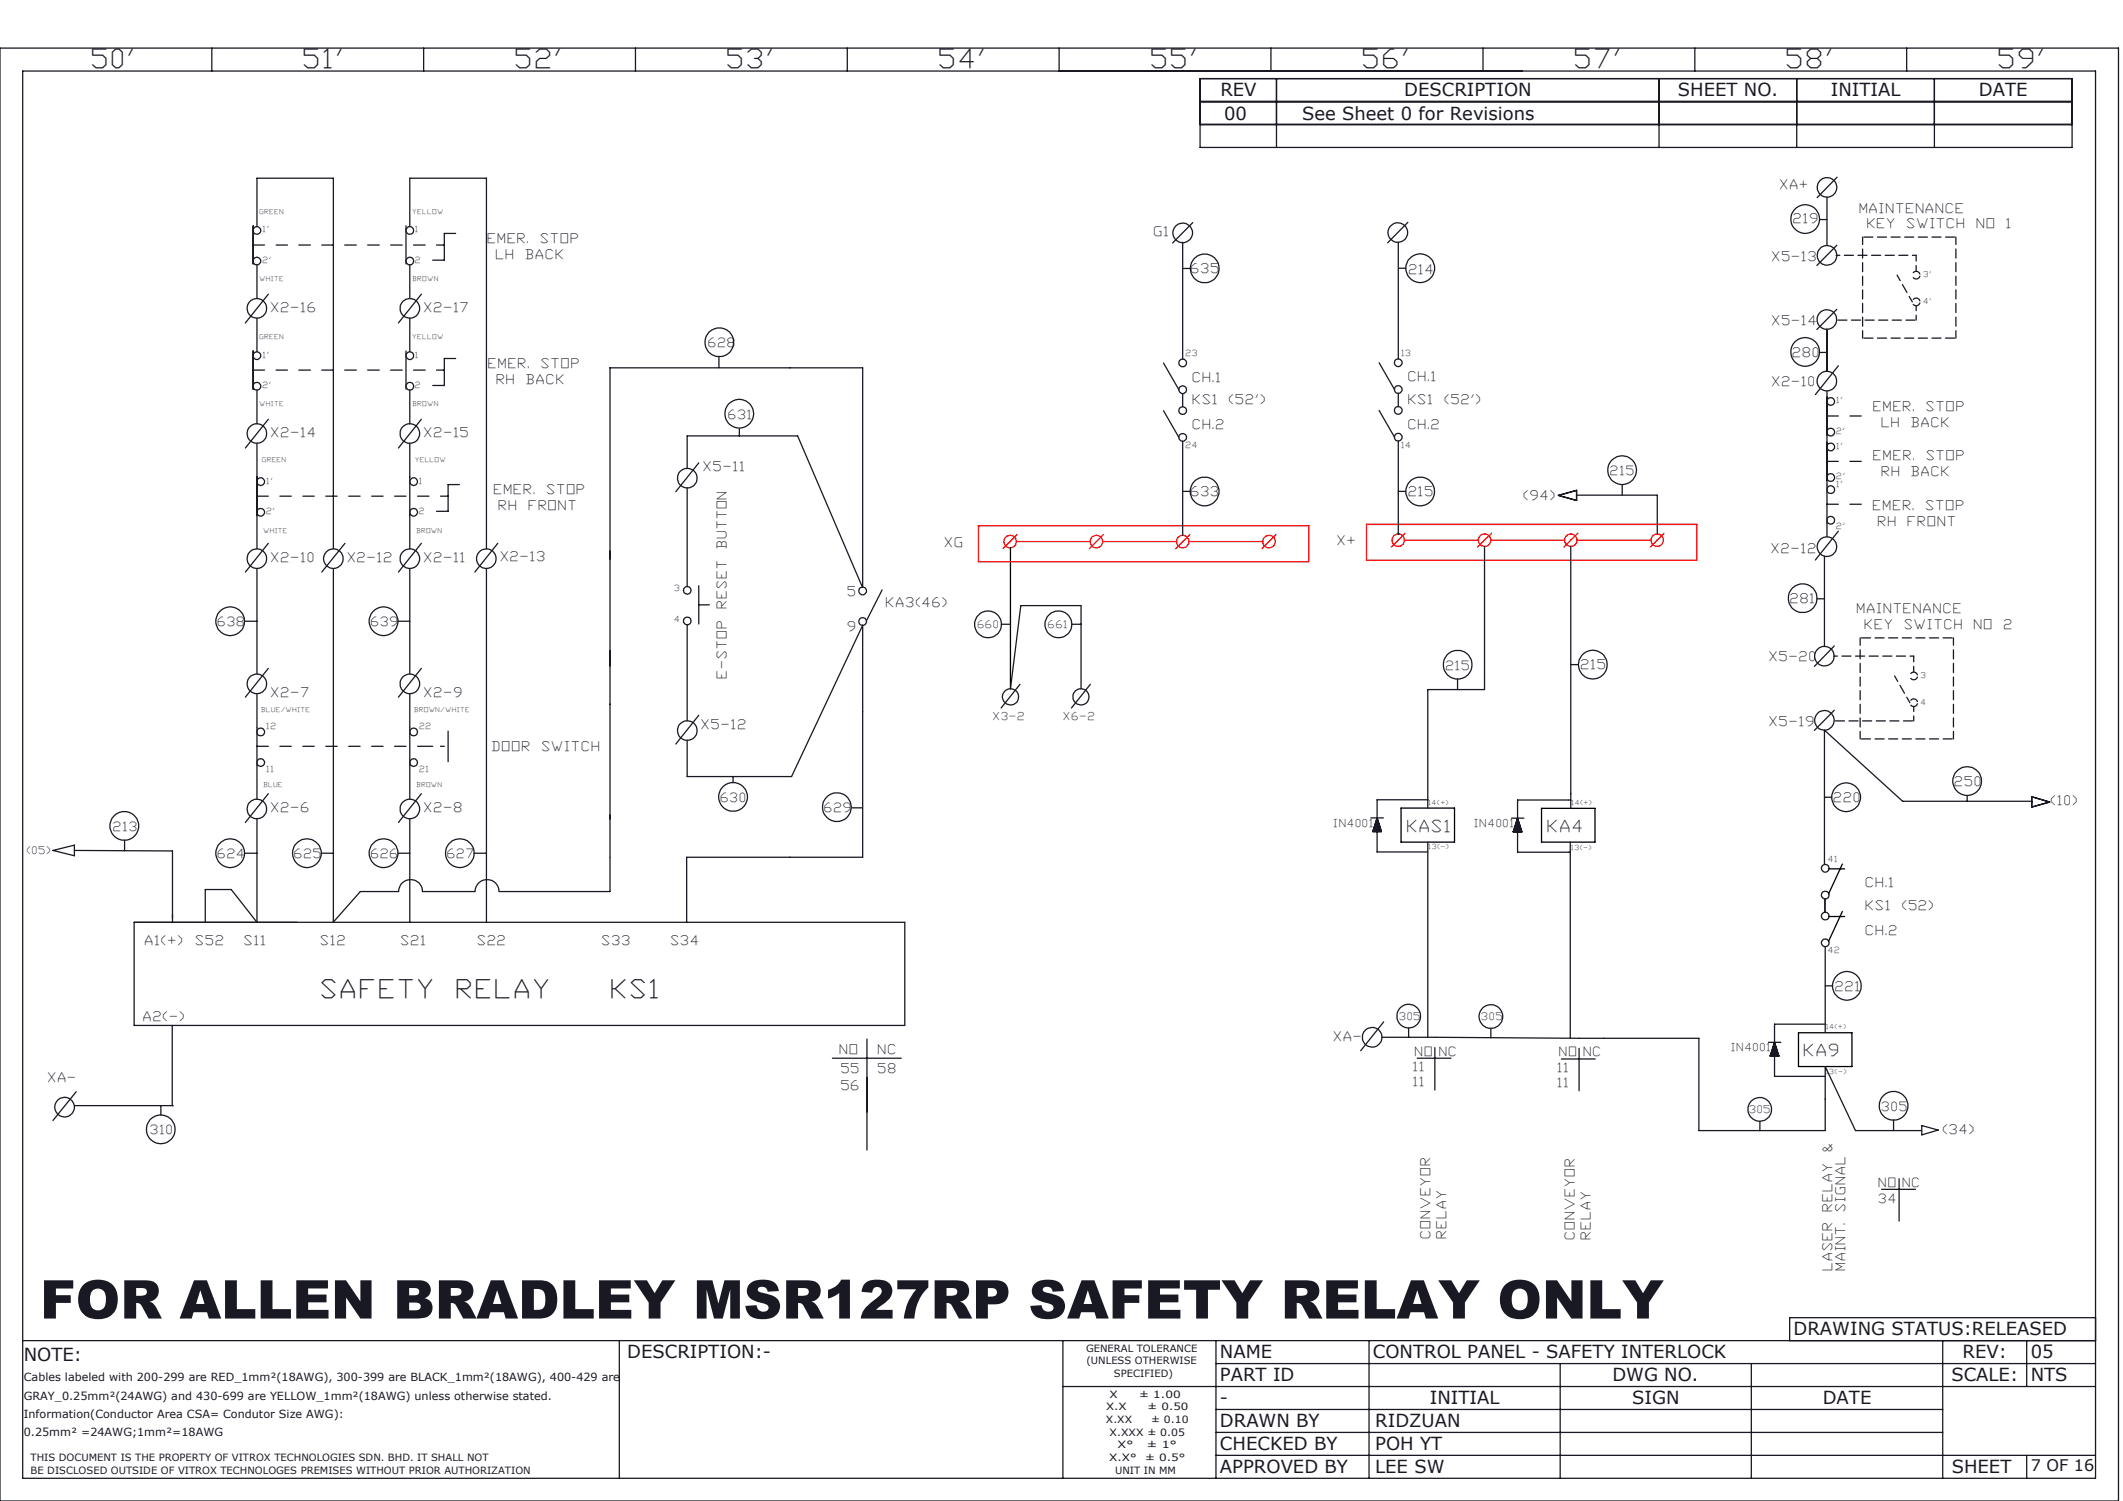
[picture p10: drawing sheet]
<svg xmlns="http://www.w3.org/2000/svg" width="297mm" height="210mm" viewBox="0 0 297 210" stroke-linecap="round" stroke-linejoin="round" font-family="sans-serif">
<g fill="none" stroke="#f00" stroke-width=".18">
<path d="M136.9 73.5h46.2v5.1h-46.2zM142.2 75.8h10.3M142.3 74.8l-2 2M154.3 75.8h10.3M154.3 74.8l-1.9 2M166.3 75.8h10.4M166.4 74.8l-1.9 2M178.5 74.8l-1.9 2M191.2 73.4h46.2v5h-46.2zM196.5 75.6h10.3M196.6 74.6l-2 1.9M208.6 75.6h10.3"/>
<path d="M208.7 74.6l-2 1.9M220.6 75.6h10.4M220.7 74.6l-1.9 1.9M232.8 74.6l-1.9 1.9"/>
<circle cx="141.3" cy="75.8" r=".86"/>
<circle cx="153.4" cy="75.8" r=".88"/>
<circle cx="165.5" cy="75.8" r=".87"/>
<circle cx="177.5" cy="75.8" r=".87"/>
<circle cx="195.6" cy="75.6" r=".86"/>
<circle cx="207.7" cy="75.6" r=".87"/>
<circle cx="219.8" cy="75.6" r=".87"/>
<circle cx="231.8" cy="75.6" r=".87"/>
</g>
<g fill="none" stroke="#191924" stroke-width=".18">
<path d="M0 6.7h296.4v203.3h-296.4zM3.2 9.9h290v196.9h-290zM29.6 6.7v3.2M59.3 6.7v3.2M88.9 6.7v3.2M118.5 6.7v3.2M148.2 6.7v3.2M167.9 11h122v9.6h-122zM167.9 14.2h122M167.9 17.4h122M177.8 6.7v3.2M178.6 11v9.6"/>
<path d="M207.5 6.7v3.2M232.1 11v9.6M237.1 6.7v3.2M251.4 11v9.6M266.7 6.7v3.2M270.6 11v9.6M35.4 31.6v5.3M35.4 34.3h1.6M35.9 31.7v-6.8h10.7v51.9M35.9 37.1v4.7M38.6 34.3h1.6M41.8 34.3h1.6"/>
<path d="M45 34.3h1.6M48.2 34.3h1.6M51.4 34.3h1.7M54.6 34.3h1.7M56.8 31.6v5.3M57.3 31.7v-6.8h10.8v51.9M57.3 37.1v4.7M57.9 34.3h1.6M61.1 34.3h1.1M63.7 32.7h-1.5v3.7h-1.7M165.5 33.9v16.3M165.5 37.6h1"/>
<path d="M166.9 31.1l-2.9 2.9M195.6 33.9v16.3M195.7 37.5h1M197 31.1l-2.9 2.9M254.5 30.7h1.1M255.6 27.6v6.8M257 34.3l-2.8 2.8M257 24.8l-2.8 2.8M35.4 49.1v5.4M35.4 51.8h1.6M35.9 44.5v4.7M35.9 54.6v4.7"/>
<path d="M37.5 58.7l-3.2 4M37.5 41.2l-3.2 4M38.6 51.8h1.6M41.8 51.8h1.6M45 51.8h1.6M48.2 51.8h1.6M51.4 51.8h1.7M54.6 51.8h1.7M56.8 49.1v5.4M57.3 44.5v4.7M57.3 54.6v4.7M57.9 51.8h1.6"/>
<path d="M58.9 58.7l-3.2 4M58.9 41.2l-3.2 4M61.1 51.8h1.1M63.7 50.2h-1.5v3.7h-1.7M85.3 51.4v73.3h-15.5a1.68 1.68 0 0 0-1.7-1.6 1.68 1.68 0 0 0-1.6 1.6h-7.4a1.66 1.66 0 0 0-1.7-1.6 1.66 1.66 0 0 0-1.6 1.6h-5.4l-3.8 4.3v-49.5M85.3 51.5h35.4v30.7M100.6 49.9v1.5M103.4 60v1M162.8 57.5l2.1 3.7M162.8 50.8l2.1 3.7M165.5 55.1v1.8M192.9 57.4l2.2 3.8"/>
<path d="M192.9 50.8l2.2 3.7M195.6 55v1.9M254.5 49.3h1.1M255.6 46.1v5.9M255.6 54.7v20.4M255.6 58.2h1.6M257 43.3l-2.8 2.8M257.2 51.2l-3.2 4M258.8 58.2h1.6M35.9 62v14.8M35.9 79.5v14.8M35.9 69.4h1.6"/>
<path d="M37.5 76l-3.2 4M39.2 69.4h1.5M42.4 69.4h1.6M45.6 69.4h1.6M48.3 76l-3.3 4M48.8 69.4h1.6M52 69.4h1.6M55.2 69.4h1.6M57.3 62v14.8M57.3 79.5v14.8M58.4 69.4h1.6M58.9 76l-3.2 4"/>
<path d="M61.6 69.4h1.1M64.3 67.8h-1.6v3.7h-1.6M68.1 79.5v49.5M69.6 76l-3.2 4M96.1 65.5v-4.5h15.5l9 21.2M96.1 68.3v13.7M97.8 64.8l-3.3 4M165.5 61.7v13.2M165.5 68.7h1M195.6 74.7h.1M195.6 61.7v13M195.6 68.7h1"/>
<path d="M207.7 76.4v20.1h-8v16.6M218 69.3l2.6-.7v1.4zM219.7 76.4v36.7M220.6 69.3h11.2v5.4M226.9 67.8v1.5M255.2 77.8v12.6M255.6 70.5h1.6M255.6 64.5h1.6M258.8 70.5h1.6M258.8 64.5h1.6M34.2 86.9h1.7M35.9 97v4.8"/>
<path d="M37.5 93.5l-3.2 4M55.7 86.9h1.6M57.3 97v4.8M58.9 93.5l-3.2 4M96.1 87.4v13.5M97.8 81.9v5.4M97.8 84.6h1.4M123.4 82.5l-2.2 4.3M140.1 87.3h1.3M142.7 95.7l-2.6 3.4M149.9 87.3h1.3M151.2 96.4v-11.7h-8.4l-1.4 11.7"/>
<path d="M152.5 95.7l-2.6 3.4M203.9 95v1.5M219.7 93h1.1M254.2 83.8h1M256.6 99.4l-2.8 2.8M256.6 90.4l-2.8 2.8M7.4 119l3-.8v1.5zM10.4 119l13.7 .1v9.9M17.4 117.6v1.4M34.2 119.4h1.7M35.9 114.5v14.5l-3.6-4.5h-3.6v4.5M35.9 107.1v4.7"/>
<path d="M37.5 111l-3.2 4.1M44.9 119.4h1.7M55.7 119.4h1.6M57.3 107.1v4.7M57.3 114.5v14.5M58.9 111l-3.2 4.1M66.3 119.4h1.8M96.1 103.6v5h14.6l10-21.1v32.4h-24.6v9.1M97.8 100.1l-3.3 4M102.6 108.6v.9M119.2 113h1.4M191.8 114.4h1.7"/>
<path d="M192.7 114.4l.6 1.9h-1.2zM199.7 117.8v27.4M199.7 111.9h-7v7.3h7M211.5 114.5h1.7M212.3 114.5l.6 1.9h-1.2zM219.7 117.8v27.4M219.7 111.9h-7.4v7.3h7.4M255.2 111.5h1.1M275.2 111.3v.8M284.2 112.1h-18l-11-9.9v18.7M284.2 111.5l2.5 .7-2.5 .7zM18.8 129h107.8v14.5h-107.8z"/>
<path d="M255.3 125.7v1.9M255.3 132.5v12M255.3 137.9h1.1M10.4 154.7h13.7M10.7 152.7l-3.3 4.1M22.5 154.7v1.3M24.1 154.7h.1M24.1 143.5v11.2M116.5 148.1h9.6M121.3 145.4v15.5M193.3 145.1l44.4 .2v12.9h17.6v-9l4.3 9h9.2M193.6 143l-3.2 4"/>
<path d="M197.1 143.8v1.3M198.3 148.1h4.7M200.7 146.6v5.9M208.6 143.9v1.3M218.4 148.2h4.8M220.9 146.7v5.9M246.2 156.9v1.3M247.4 145.8h1.7M248.2 145.8l.6 1.9h-1.2zM255.3 143.3h-7.1v7.3h7.1M264.9 156.7v1.5M268.9 157.5l2.2 .6-2.2 .7z"/>
<path d="M3.2 187.6h290M86.6 187.6v19.2M148.7 194h144.5M148.7 187.6v19.2M170.1 197.2h101.7M170.1 190.8h123.1M170.1 187.6v19.2M191.5 187.6v19.2M218.3 190.8v16M245 190.8v16M271.8 187.6v19.2M283.5 187.6v6.4"/>
<path d="M293.2 184.4h-42.8v3.2M170.1 203.6h123.1M170.1 200.4h101.7M283.5 203.6v3.2"/>
<circle cx="35.9" cy="32.2" r=".54"/>
<circle cx="35.9" cy="36.5" r=".53"/>
<circle cx="57.3" cy="32.2" r=".54"/>
<circle cx="57.3" cy="36.5" r=".52"/>
<circle cx="165.5" cy="32.6" r="1.36"/>
<circle cx="168.5" cy="37.6" r="2"/>
<circle cx="195.6" cy="32.5" r="1.36"/>
<circle cx="198.7" cy="37.5" r="2"/>
<circle cx="252.6" cy="30.6" r="2"/>
<circle cx="255.6" cy="26.2" r="1.36"/>
<circle cx="255.6" cy="35.7" r="1.36"/>
<circle cx="35.9" cy="43.2" r="1.36"/>
<circle cx="35.9" cy="54" r=".54"/>
<circle cx="35.9" cy="49.8" r=".53"/>
<circle cx="57.3" cy="54" r=".54"/>
<circle cx="57.3" cy="49.8" r=".52"/>
<circle cx="57.3" cy="43.2" r="1.36"/>
<circle cx="100.6" cy="47.9" r="2"/>
<circle cx="103.4" cy="57.9" r="2"/>
<circle cx="165.4" cy="50.8" r=".54"/>
<circle cx="165.5" cy="57.4" r=".52"/>
<circle cx="165.5" cy="54.5" r=".52"/>
<circle cx="195.6" cy="54.5" r=".54"/>
<circle cx="195.6" cy="57.4" r=".53"/>
<circle cx="195.6" cy="50.8" r=".53"/>
<circle cx="252.5" cy="49.2" r="2"/>
<circle cx="255.6" cy="53.3" r="1.36"/>
<circle cx="255.6" cy="44.7" r="1.36"/>
<circle cx="256.1" cy="56.2" r=".54"/>
<circle cx="35.9" cy="78.1" r="1.36"/>
<circle cx="35.9" cy="60.7" r="1.36"/>
<circle cx="36.5" cy="67.4" r=".54"/>
<circle cx="36.5" cy="71.7" r=".53"/>
<circle cx="46.6" cy="78.1" r="1.36"/>
<circle cx="57.3" cy="78.1" r="1.36"/>
<circle cx="57.3" cy="60.7" r="1.36"/>
<circle cx="57.9" cy="67.4" r=".54"/>
<circle cx="57.9" cy="71.7" r=".53"/>
<circle cx="68" cy="78.1" r="1.36"/>
<circle cx="96.1" cy="66.9" r="1.36"/>
<circle cx="165.5" cy="61.2" r=".52"/>
<circle cx="168.5" cy="68.8" r="2.01"/>
<circle cx="195.6" cy="61.2" r=".54"/>
<circle cx="198.7" cy="68.8" r="2.01"/>
<circle cx="226.9" cy="65.8" r="2"/>
<circle cx="256.1" cy="68.5" r=".54"/>
<circle cx="256.1" cy="72.8" r=".54"/>
<circle cx="256.1" cy="66.8" r=".54"/>
<circle cx="256.1" cy="60.5" r=".53"/>
<circle cx="256.1" cy="62.5" r=".53"/>
<circle cx="32.2" cy="86.9" r="2"/>
<circle cx="35.9" cy="95.7" r="1.36"/>
<circle cx="53.7" cy="86.9" r="2"/>
<circle cx="57.3" cy="95.7" r="1.36"/>
<circle cx="96.2" cy="82.6" r=".54"/>
<circle cx="96.2" cy="86.9" r=".53"/>
<circle cx="120.7" cy="87" r=".54"/>
<circle cx="120.7" cy="82.7" r=".53"/>
<circle cx="138.2" cy="87.3" r="1.87"/>
<circle cx="141.4" cy="97.5" r="1.13"/>
<circle cx="148.1" cy="87.3" r="1.87"/>
<circle cx="151.2" cy="97.5" r="1.14"/>
<circle cx="203.9" cy="93" r="2.01"/>
<circle cx="222.8" cy="93" r="2.01"/>
<circle cx="252.2" cy="83.7" r="2"/>
<circle cx="255.2" cy="91.8" r="1.38"/>
<circle cx="17.4" cy="115.6" r="2"/>
<circle cx="32.2" cy="119.4" r="2"/>
<circle cx="35.9" cy="113.2" r="1.36"/>
<circle cx="42.9" cy="119.4" r="2"/>
<circle cx="53.7" cy="119.4" r="2"/>
<circle cx="57.3" cy="113.2" r="1.36"/>
<circle cx="64.3" cy="119.4" r="2"/>
<circle cx="96.1" cy="102.2" r="1.36"/>
<circle cx="102.6" cy="111.5" r="2"/>
<circle cx="117.1" cy="112.9" r="2.01"/>
<circle cx="255.2" cy="100.8" r="1.39"/>
<circle cx="258.3" cy="111.5" r="2"/>
<circle cx="275.2" cy="109.3" r="2"/>
<circle cx="255.3" cy="131.9" r=".54"/>
<circle cx="255.3" cy="128.2" r=".54"/>
<circle cx="255.3" cy="125.2" r=".52"/>
<circle cx="255.3" cy="121.5" r=".52"/>
<circle cx="258.4" cy="137.9" r="2"/>
<circle cx="9" cy="154.9" r="1.37"/>
<circle cx="22.5" cy="158" r="2"/>
<circle cx="191.9" cy="145.1" r="1.37"/>
<circle cx="197.1" cy="142.2" r="1.66"/>
<circle cx="208.6" cy="142.2" r="1.65"/>
<circle cx="246.2" cy="155.2" r="1.65"/>
<circle cx="264.9" cy="154.7" r="2"/>
</g>
<path d="M268.6 38.5a.54 .54 0 0 0-.8-.5 .54 .54 0 0 0-.1 .9 .54 .54 0 0 0 .9-.3v-.1M268.6 42.2a.54 .54 0 0 0-.8-.4 .54 .54 0 0 0-.1 .9 .54 .54 0 0 0 .9-.4v-.1M268.3 94.6a.54 .54 0 0 0-.8-.5 .54 .54 0 0 0-.1 .9 .54 .54 0 0 0 .8-.3l.1-.1M268.3 98.3a.54 .54 0 0 0-.8-.5 .54 .54 0 0 0-.1 .9 .54 .54 0 0 0 .8-.3l.1-.1" fill="none" stroke="#191924" stroke-width=".18" stroke-dasharray="1.3 .6" stroke-dashoffset="-.1" stroke-linecap="butt"/>
<path d="M141.4 76.6v19.8M196 113.1h7.5v4.7h-7.5zM215.7 113.1h7.4v4.7h-7.4zM255.3 125.8v1.8M255.8 121.6h2.3M255.8 128.2h2.3M257.7 120.9l-1.9 4.2M257.7 127.5l-1.9 4.2M251.6 144.5h7.5v4.7h-7.5z" fill="none" stroke="#000" stroke-width=".18"/>
<path d="M268.1 42.8v2M267.7 98.8v2.1" fill="none" stroke="#191924" stroke-width=".18" stroke-dasharray="1.3 .6" stroke-dashoffset=".6"/>
<path d="M265.4 38.5l2.1 3.7M265 94.6l2.2 3.7" fill="none" stroke="#191924" stroke-width=".18" stroke-dasharray="1.3 .6" stroke-dashoffset=".4"/>
<path d="M260.6 33.2h13M256.9 44.8h11.2M273.6 47.3h-13M260.2 89.2h13.1M256.6 100.9h11.1M273.3 103.4h-13.1" fill="none" stroke="#191924" stroke-width=".18" stroke-dasharray="1.3 .6" stroke-dashoffset="-.2"/>
<path d="M273.6 33.2v14.1M260.6 47.3v-14.1M273.3 89.2v14.2M260.2 103.4v-14.2" fill="none" stroke="#191924" stroke-width=".18" stroke-dasharray="1.3 .6" stroke-dashoffset=".2"/>
<path d="M268.1 35.7v2.3M267.7 91.8v2.2" fill="none" stroke="#191924" stroke-width=".18" stroke-dasharray="1.3 .6" stroke-dashoffset=".5"/>
<path d="M256.9 35.7h11.2M256.5 91.8h11.2" fill="none" stroke="#191924" stroke-width=".18" stroke-dasharray="1.3 .6" stroke-dashoffset=".7"/>
<path d="M192.7 114.4l-.6 1.9h.6zM192.7 114.4v1.9h.6zM212.3 114.5l-.6 1.9h.6zM212.3 114.5v1.9h.6zM248.2 145.8l-.6 1.9h.6zM248.2 145.8v1.9h.6z" fill-rule="evenodd" fill="#191924"/>
<g fill="none" stroke="#191924" stroke-width=".18">
<path d="M257.2 74.3l-3.2 4M35.9 101.8v5.3M35.9 104.4h1.6M39.2 104.4h1.5M42.4 104.4h1.6M45.6 104.4h1.6M48.8 104.4h1.6M52 104.4h1.6M55.2 104.4h1.6M57.3 101.8v5.3M58.4 104.4h2.1M61.6 104.4h.6"/>
<path d="M62.7 102.3v4.3M263.2 166.4h4.8M265.7 164.9v5.9"/>
<circle cx="255.6" cy="76.5" r="1.38"/>
<circle cx="36.5" cy="106.7" r=".54"/>
<circle cx="36.5" cy="102.4" r=".54"/>
<circle cx="57.9" cy="106.7" r=".54"/>
<circle cx="57.9" cy="102.4" r=".54"/>
</g>
<text font-size="7.5" fill="#191924" x="5.6" y="184.5">FOR ALLEN BRADLEY MSR127RP SAFETY RELAY ONLY</text>
<g font-size="3.6" fill="#191924">
<text x="13" y="9.6">50'</text>
<text x="42.6" y="9.6">51'</text>
<text x="72.3" y="9.6">52'</text>
<text x="101.9" y="9.6">53'</text>
<text x="131.5" y="9.6">54'</text>
<text x="161.2" y="9.6">55'</text>
<text x="190.8" y="9.6">56'</text>
<text x="220.4" y="9.6">57'</text>
<text x="250.1" y="9.6">58'</text>
<text x="279.7" y="9.6">59'</text>
</g>
<g font-size="3.5" fill="#191924">
<text x="45.1" y="139.6">SAFETY</text>
<text x="64" y="139.6">RELAY</text>
<text x="85.6" y="139.6">KS1</text>
</g>
<g font-size="2.5" fill="#191924">
<text x="170.7" y="13.4">REV</text>
<text x="171.2" y="16.7">00</text>
<text x="182.2" y="16.8">See Sheet 0 for Revisions</text>
<text x="196.4" y="13.4">DESCRIPTION</text>
<text x="234.7" y="13.4">SHEET NO.</text>
<text x="256.1" y="13.4">INITIAL</text>
<text x="276.9" y="13.4">DATE</text>
<text x="3.3" y="190.5">NOTE:</text>
<text x="87.7" y="190">DESCRIPTION:-</text>
<text x="170.7" y="190">NAME</text>
<text x="192.1" y="190">CONTROL PANEL - SAFETY INTERLOCK</text>
<text x="250.9" y="186.8">DRAWING STATUS:RELEASED</text>
<text x="274.6" y="190">REV:</text>
<text x="284.1" y="190">05</text>
<text x="170.7" y="193.2">PART ID</text>
<text x="170.7" y="196.4">-</text>
<text x="200" y="196.4">INITIAL</text>
<text x="225.6" y="193.2">DWG NO.</text>
<text x="228.3" y="196.4">SIGN</text>
<text x="255" y="196.4">DATE</text>
<text x="273" y="193.2">SCALE:</text>
<text x="284.1" y="193.2">NTS</text>
<text x="170.7" y="199.6">DRAWN BY</text>
<text x="170.7" y="202.8">CHECKED BY</text>
<text x="192.4" y="202.9">POH YT</text>
<text x="192.4" y="199.7">RIDZUAN</text>
<text x="170.7" y="206">APPROVED BY</text>
<text x="192.4" y="206.1">LEE SW</text>
<text x="273" y="206">SHEET</text>
</g>
<g font-size="2.3" fill="#191924">
<text x="196.9" y="116.4">KAS1</text>
<text x="216.6" y="116.4">KA4</text>
<text x="252.5" y="147.8">KA9</text>
</g>
<text font-size="2.2" fill="#191924" x="284.1" y="205.8">7 OF 16</text>
<g font-size="1.8" fill="#191924">
<text x="249.1" y="26.5">XA+</text>
<text x="260.2" y="29.7">MAINTENANCE</text>
<text x="68.3" y="34">EMER.</text>
<text x="75.7" y="34">STOP</text>
<text x="161.5" y="33">G1</text>
<text x="251" y="31.3">219</text>
<text x="261.3" y="32">KEY</text>
<text x="266.8" y="32">SWITCH</text>
<text x="276.6" y="32">NO</text>
<text x="280.8" y="32">1</text>
<text x="69.4" y="36.3">LH</text>
<text x="73.6" y="36.3">BACK</text>
<text x="166.7" y="38.2">635</text>
<text x="197.2" y="38.3">214</text>
<text x="248" y="36.5">X5-13</text>
<text x="38" y="43.6">X2-16</text>
<text x="59.4" y="43.6">X2-17</text>
<text x="248" y="45.4">X5-14</text>
<text x="68.4" y="51.5">EMER.</text>
<text x="69.5" y="53.7">RH</text>
<text x="73.7" y="53.7">BACK</text>
<text x="75.8" y="51.5">STOP</text>
<text x="99.2" y="48.6">628</text>
<text x="166.9" y="53.4">CH.1</text>
<text x="197.1" y="53.4">CH.1</text>
<text x="248" y="54">X2-10</text>
<text x="250.9" y="49.9">280</text>
<text x="102" y="58.6">631</text>
<text x="166.9" y="56.6">KS1</text>
<text x="172" y="56.6">(52')</text>
<text x="197.1" y="56.6">KS1</text>
<text x="202.2" y="56.6">(52')</text>
<text x="262.1" y="57.6">EMER.</text>
<text x="263.3" y="59.8">LH</text>
<text x="267.5" y="59.8">BACK</text>
<text x="269.6" y="57.6">STOP</text>
<text x="38" y="61.1">X2-14</text>
<text x="59.4" y="61.1">X2-15</text>
<text x="98.5" y="65.9">X5-11</text>
<text x="166.9" y="60.1">CH.2</text>
<text x="197.1" y="60">CH.2</text>
<text x="262.2" y="64.4">EMER.</text>
<text x="269.6" y="64.4">STOP</text>
<text x="69.2" y="69.1">EMER.</text>
<text x="69.8" y="71.4">RH</text>
<text x="74" y="71.4">FRONT</text>
<text x="76.6" y="69.1">STOP</text>
<text x="166.7" y="69.4">633</text>
<text x="197.1" y="69.4">215</text>
<text x="213.2" y="69.9">(94)</text>
<text x="225.3" y="66.5">215</text>
<text x="262.1" y="71.3">EMER.</text>
<text x="263.3" y="66.7">RH</text>
<text x="267.5" y="66.7">BACK</text>
<text x="269.5" y="71.3">STOP</text>
<text x="101.7" y="76.7" transform="rotate(-90 101.7 76.7)">BUTTON</text>
<text x="132.2" y="76.5">XG</text>
<text x="187.1" y="76.3">X+</text>
<text x="247.9" y="77.4">X2-12</text>
<text x="262.8" y="73.6">RH</text>
<text x="267" y="73.6">FRONT</text>
<text x="38" y="78.6">X2-10</text>
<text x="48.7" y="78.6">X2-12</text>
<text x="59.4" y="78.6">X2-11</text>
<text x="70.1" y="78.5">X2-13</text>
<text x="118.7" y="83.4">5</text>
<text x="30.5" y="87.6">638</text>
<text x="52" y="87.6">639</text>
<text x="101.7" y="85.1" transform="rotate(-90 101.7 85.1)">RESET</text>
<text x="118.7" y="88.3">9</text>
<text x="124" y="84.9">KA3(46)</text>
<text x="250.5" y="84.3">281</text>
<text x="259.9" y="85.8">MAINTENANCE</text>
<text x="260.9" y="88">KEY</text>
<text x="266.5" y="88">SWITCH</text>
<text x="276.2" y="88">NO</text>
<text x="280.4" y="88">2</text>
<text x="101.7" y="94.8" transform="rotate(-90 101.7 94.8)">E-STOP</text>
<text x="202.3" y="93.7">215</text>
<text x="221.3" y="93.6">215</text>
<text x="247.6" y="92.5">X5-20</text>
<text x="38" y="97.6">X2-7</text>
<text x="59.4" y="97.6">X2-9</text>
<text x="98.2" y="102">X5-12</text>
<text x="247.6" y="101.5">X5-19</text>
<text x="68.9" y="105">DOOR</text>
<text x="75.9" y="105">SWITCH</text>
<text x="38" y="113.6">X2-6</text>
<text x="59.4" y="113.6">X2-8</text>
<text x="100.9" y="112.2">630</text>
<text x="115.4" y="113.6">629</text>
<text x="256.6" y="112.2">220</text>
<text x="273.5" y="109.9">250</text>
<text x="287" y="112.7">(10)</text>
<text x="15.9" y="116.2">213</text>
<text x="30.5" y="120.1">624</text>
<text x="41.3" y="120.1">625</text>
<text x="52" y="120.1">626</text>
<text x="62.6" y="120.1">627</text>
<text x="261.1" y="124.1">CH.1</text>
<text x="261.1" y="127.3">KS1</text>
<text x="261.1" y="130.8">CH.2</text>
<text x="266.2" y="127.3">(52)</text>
<text x="20.3" y="132.2">A1(+)</text>
<text x="27.5" y="132.2">S52</text>
<text x="34.2" y="132.2">S11</text>
<text x="44.9" y="132.2">S12</text>
<text x="56.2" y="132.2">S21</text>
<text x="66.9" y="132.2">S22</text>
<text x="84.3" y="132.2">S33</text>
<text x="93.9" y="132.2">S34</text>
<text x="20.1" y="142.8">A2(-)</text>
<text x="256.8" y="138.6">221</text>
<text x="117.5" y="147.5">NO</text>
<text x="122.9" y="147.5">NC</text>
<text x="186.6" y="145.7">XA-</text>
<text x="197.8" y="149.9">11</text>
<text x="198" y="147.7">NO</text>
<text x="201.4" y="147.7">NC</text>
<text x="218.2" y="147.8">NO</text>
<text x="221.6" y="147.8">NC</text>
<text x="6.8" y="151.4">XA-</text>
<text x="117.8" y="152.5">56</text>
<text x="117.8" y="150.2">55</text>
<text x="122.9" y="150.2">58</text>
<text x="197.8" y="151.9">11</text>
<text x="218" y="150">11</text>
<text x="218" y="152">11</text>
<text x="263.3" y="155.4">305</text>
<text x="21.1" y="158.6">310</text>
<text x="256.3" y="161" transform="rotate(-90 256.3 161)">&amp;</text>
<text x="271.9" y="158.7">(34)</text>
<text x="262.9" y="166">NO</text>
<text x="266.2" y="166">NC</text>
<text x="200.1" y="173.2" transform="rotate(-90 200.1 173.2)">CONVEYOR</text>
<text x="202.3" y="173.2" transform="rotate(-90 202.3 173.2)">RELAY</text>
<text x="220.3" y="173.3" transform="rotate(-90 220.3 173.3)">CONVEYOR</text>
<text x="222.5" y="173.3" transform="rotate(-90 222.5 173.3)">RELAY</text>
<text x="256.3" y="169.4" transform="rotate(-90 256.3 169.4)">RELAY</text>
<text x="258.1" y="169.4" transform="rotate(-90 258.1 169.4)">SIGNAL</text>
<text x="262.9" y="168.3">34</text>
<text x="256.3" y="177.7" transform="rotate(-90 256.3 177.7)">LASER</text>
<text x="258.1" y="177.7" transform="rotate(-90 258.1 177.7)">MAINT.</text>
</g>
<g font-size="1.6" fill="#191924">
<text x="3.3" y="193.2">Cables labeled with 200-299 are RED_1mm²(18AWG), 300-399 are BLACK_1mm²(18AWG), 400-429 are</text>
<text x="3.3" y="195.8">GRAY_0.25mm²(24AWG) and 430-699 are YELLOW_1mm²(18AWG) unless otherwise stated.</text>
<text x="3.3" y="198.4">Information(Conductor Area CSA= Condutor Size AWG):</text>
<text x="3.3" y="200.9">0.25mm² =24AWG;1mm²=18AWG</text>
</g>
<g font-size="1.5" fill="#191924">
<text x="139" y="100.7">X3-2</text>
<text x="148.8" y="100.7">X6-2</text>
<text x="186.7" y="115.7">IN4001</text>
<text x="206.3" y="115.7">IN4001</text>
<text x="242.3" y="147.1">IN4001</text>
</g>
<g font-size="1.4" fill="#191924">
<text x="136.8" y="87.9">660</text>
<text x="146.7" y="87.9">661</text>
<text x="3.8" y="119.5">(05)</text>
<text x="195.8" y="142.7">305</text>
<text x="207.3" y="142.7">305</text>
<text x="244.8" y="155.7">305</text>
<text x="151.9" y="189.1">GENERAL TOLERANCE</text>
<text x="152" y="190.9">(UNLESS OTHERWISE</text>
<text x="154.7" y="197.3">X.X</text>
<text x="155.2" y="195.5">X</text>
<text x="155.8" y="192.7">SPECIFIED)</text>
<text x="159.4" y="195.5">± 1.00</text>
<text x="160.5" y="197.3">± 0.50</text>
<text x="154.7" y="199.1">X.XX</text>
<text x="155.2" y="200.9">X.XXX ± 0.05</text>
<text x="156.4" y="202.6">X°</text>
<text x="160.4" y="202.6">± 1°</text>
<text x="161.1" y="199.1">± 0.10</text>
<text x="4.3" y="204.4">THIS DOCUMENT IS THE PROPERTY OF VITROX TECHNOLOGIES SDN. BHD. IT SHALL NOT</text>
<text x="4.3" y="206.2">BE DISCLOSED OUTSIDE OF VITROX TECHNOLOGES PREMISES WITHOUT PRIOR AUTHORIZATION</text>
<text x="155.2" y="204.4">X.X°</text>
<text x="156" y="206.2">UNIT IN MM</text>
<text x="160.2" y="204.4">± 0.5°</text>
</g>
<g font-size="1.2" fill="#191924">
<text x="36.8" y="32.5">1'</text>
<text x="58.1" y="32.5">1</text>
<text x="36.8" y="36.8">2'</text>
<text x="58.1" y="36.8">2</text>
<text x="36.8" y="50">1'</text>
<text x="58.1" y="50">1</text>
<text x="165.9" y="49.8">23</text>
<text x="196.1" y="49.8">13</text>
<text x="36.8" y="54.3">2'</text>
<text x="58.1" y="54.3">2</text>
<text x="257" y="56.4">1'</text>
<text x="165.9" y="62.7">24</text>
<text x="196.1" y="62.6">14</text>
<text x="257" y="60.7">2'</text>
<text x="257" y="62.8">1'</text>
<text x="37.3" y="67.7">1'</text>
<text x="37.3" y="71.9">2'</text>
<text x="58.7" y="71.9">2</text>
<text x="58.7" y="67.7">1</text>
<text x="257" y="67.1">2'</text>
<text x="257" y="68.2">1'</text>
<text x="257" y="74">2'</text>
<text x="94.4" y="82.7">3</text>
<text x="94.4" y="87">4</text>
<text x="37.3" y="107.9">11</text>
<text x="37.3" y="102.1">12</text>
<text x="58.7" y="102.1">22</text>
<text x="58.7" y="107.9">21</text>
<text x="255.8" y="120.5">41</text>
<text x="255.8" y="133.4">42</text>
</g>
<g font-size="1.1" fill="#191924">
<text x="269.1" y="38.8">3'</text>
<text x="269.1" y="42.5">4'</text>
<text x="268.8" y="94.9">3</text>
<text x="268.8" y="98.6">4</text>
</g>
<g font-size="1" fill="#191924">
<text x="199.9" y="112.6">14(+)</text>
<text x="219.9" y="112.7">14(+)</text>
<text x="199.9" y="118.8">13(-)</text>
<text x="219.9" y="118.9">13(-)</text>
<text x="255.5" y="144">14(+)</text>
<text x="255.5" y="150.3">13(-)</text>
</g>
<g font-size=".9" fill="#191924">
<text x="36.4" y="29.9">GREEN</text>
<text x="57.8" y="29.9">YELLOW</text>
<text x="36.4" y="39.3">WHITE</text>
<text x="57.8" y="39.3">BROWN</text>
<text x="36.4" y="47.4">GREEN</text>
<text x="57.8" y="47.4">YELLOW</text>
<text x="36.4" y="56.8">WHITE</text>
<text x="57.8" y="56.8">BROWN</text>
<text x="36.7" y="64.6">GREEN</text>
<text x="58.1" y="64.6">YELLOW</text>
<text x="36.9" y="74.6">WHITE</text>
<text x="58.3" y="74.6">BROWN</text>
<text x="36.6" y="99.7">BLUE/WHITE</text>
<text x="58" y="99.7">BROWN/WHITE</text>
<text x="36.9" y="110.2">BLUE</text>
<text x="58.3" y="110.2">BROWN</text>
</g>
</svg>
